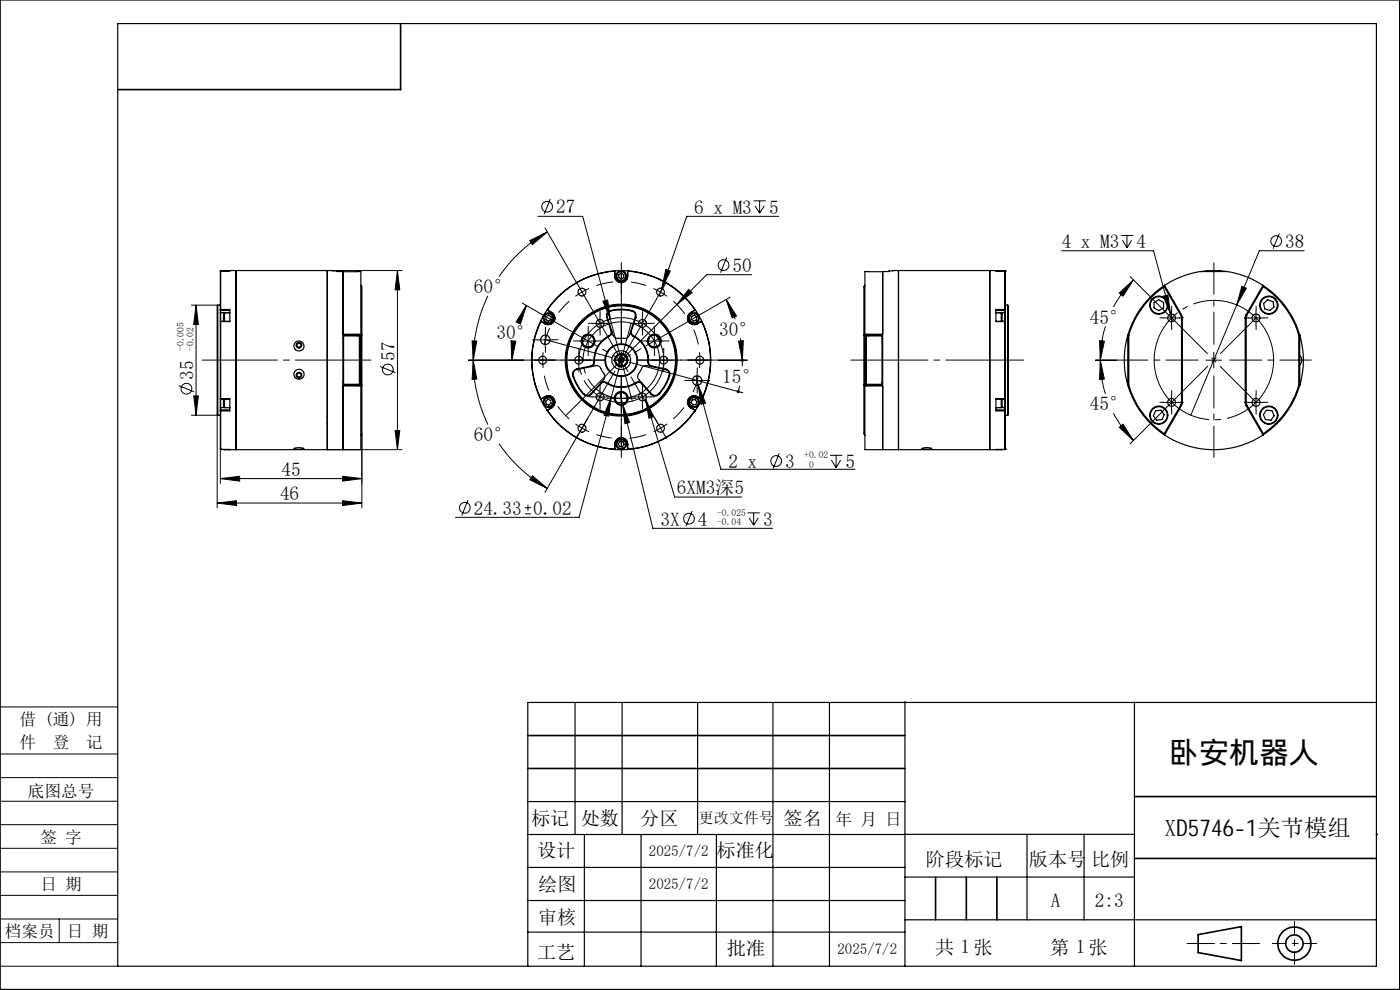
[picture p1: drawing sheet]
<svg xmlns="http://www.w3.org/2000/svg" width="297mm" height="210mm" viewBox="0 0 297 210" stroke-linecap="round" stroke-linejoin="round" font-family="sans-serif">
<g fill="none" stroke="#000" stroke-width=".21">
<path d="M69.4 57.4h15.9M84.3 57.4l.5 4.1h-1zM84.3 57.4v38M112.4 51l3.7-1.8-3.1 2.7zM114.1 45.9h9.5l10.5 39.2M115.6 48.3l6.6 11.5M116.1 49.2a32 32 0 0 0-10.2 9.5M116.7 42.2l-1.3 3.3M141.3 57.1l.9 .4-1.8 3.7zM154.2 54.6l-1.3 3.2M159.5 58.3h-9.6l-29.9 29.9M159.8 42.6h2.7"/>
<path d="M160.2 43.7l.9 1.5M161.1 42.6v2.6M162.1 43.7l-1 1.5M165.2 45.9h-19.5l-5.3 15.3M225.2 53.2h19.5l3.6 13.4M237.8 49.9h2.6M238.1 51l1 1.6M239.1 49.9v2.7M239.7 58.7l8.8 8.7M240.1 51l-1 1.6M240.5 59.4a25.4 25.4 0 0 0-4.3 5.7M271.4 49.5l-1.3 3.3"/>
<path d="M276.7 53.2h-9.5l-4.8 11.5M40.6 64.7h5.6M41.6 64.7v23.4M41.6 64.7l.5 4.1h-1zM80.6 77.7l3.3 1.3M99.4 76.4h11.7M100.2 72.3h.9l-.7 4.1zM100.4 76.4l.7 4-.9 .1zM100.4 76.4a31.9 31.9 0 0 0 3.1 13.7M103.5 62.8a31.6 31.6 0 0 0-3.1 13.6M108.4 72.3l1 .1-.8 4zM108.9 72.4l-.3 4"/>
<path d="M110.8 64.3l14 8M111.7 64.8l-1.3 3.9-.9-.4zM111.7 64.8l-1.7 3.6M114 72.1h3.4M115.7 70.4v3.4M121.1 76.4h3.4M122.8 74.7v3.4M123.1 72.3h3.3M124.8 70.7v3.3M125.6 68.6h3.3M127.3 66.9v3.4M127.9 63.9l1-.3 .6 4.1z"/>
<path d="M130.1 76.4h3.4M131.8 74.7v3.4M133.9 68.6l-11.1 41.1h-26.2M134.6 68.6h3.4M136.3 66.9v3.4M137.2 72.3h3.3M138.6 61.2l2.9 1.7M138.8 70.7v3.3M139.1 76.4h3.4M140.4 61.2l-.6 1.6M140.8 74.7v3.4M141 60.5l-1.7 2.9"/>
<path d="M146.1 61.4l.7 .7-3.2 2.5zM147.6 79.8l.5 1.9M147.9 79v3.4M152.5 76.4h6M154.1 63.6l2.1 3.4-.9 .4zM154.1 63.6l1 2 .9 2.1M154.9 63l-16.1 9.3M156.7 72.4l1-.1-.2 4.1zM157.1 71.8l.2 1.7 .2 2.9M157.5 76.4l-.1 1.3M232.4 76.4h4.4M233.3 72.3l1 .1-.9 4z"/>
<path d="M233.4 76.4l.9 4-1 .1zM233.4 76.4v.7a21.7 21.7 0 0 0 1.1 6.5M234.5 69.2a22.1 22.1 0 0 0-1.1 7.2M237.5 62.2l3-2.8-2.3 3.4zM246.8 62.8l1-.2 .5 4zM246.9 67.4h3.3M248.3 66.6l.4 1.7M248.5 65.8v3.3M255.8 76.4h3.4M257.5 74.7v3.4M262.4 64.7l-9.8 23.4M263.5 60.7l.9 .4-2 3.6z"/>
<path d="M264.8 67.4h3.3M266.5 65.8v3.3M37.9 81.8l3.3 1.3M40.6 88.1h5.6M41.1 84h1l-.5 4.1zM46.1 87.9v19.8M46.7 95.3v7.2M69.4 95.4h15.9M76.8 92v15.7M83.8 91.3h1l-.5 4.1zM105.9 94.1a31.3 31.3 0 0 0 10.2 9.5M123.4 91l-7.8 13.4"/>
<path d="M125.6 84.2h3.3M127.3 82.5v3.4M129.7 84.2l-.6 4.1-1-.3zM130.1 84.5h3.4M131.5 83.2l7 28.9h25.4M131.8 82.9v3.3M132.1 85.8l1.5 3.8-1 .3zM134.6 84.2h3.4M136.3 82.5v3.4M137 84.7l1.6 3.7-.9 .3zM137 84.7l6.1 20.7h14.2M146.2 80.7h3.3"/>
<path d="M147.9 80.7l9.7 2.6M148.1 81.7l1.6 3.8-1 .3zM148.1 81.7l4.8 17.8h28.5M156.9 81.8l-.3 1.2M165.3 96.2l-1.3 3.2M176.1 96.6h2.6M176.4 97.6l1 1.6M177.4 96.6v2.6M178.3 97.6l-.9 1.6M236.2 87.7a25.4 25.4 0 0 0 4.3 5.7M237.5 90.7l.7-.7 2.3 3.4zM246.9 85.4h3.3"/>
<path d="M248.5 83.7v3.3M248.5 85.4l-8.8 8.7M264.8 85.4h3.3M266.5 83.7v3.3M46.1 106.7l4.1-.5v1zM46.1 106.7h30.7M46.7 101.5l4.1-.5v1.1zM46.7 101.5h30.1M72.7 106.2l4.1 .5-4.1 .5zM72.7 101l4.1 .5-4.1 .6zM99.3 106.1l-1.3 3.3M111.4 109h1.3"/>
<path d="M111.4 107.7h1.3M112 107.1v1.3M113 100.9l3.1 2.7-3.7-1.8zM146.8 108.4l-1.3 3.2M158.6 108.8h2.6M158.9 109.8l1 1.6M159.9 108.8v2.6M160.9 109.8l-1 1.6M.1 159.9h24.9M.1 150h24.9M.1 179.9h24.9M.1 174.9h24.9"/>
<path d="M.1 170h24.9M.1 165h24.9M.1 189.9h24.9M.1 185h24.9M.1 199.9h24.9M.1 194.9h24.9M12.6 194.9v5M.1 205h25"/>
<circle cx="116.1" cy="43.8" r="1.13"/>
<circle cx="153.5" cy="56.2" r="1.13"/>
<circle cx="270.7" cy="51.1" r="1.14"/>
<circle cx="82.3" cy="78.4" r="1.14"/>
<circle cx="39.6" cy="82.4" r="1.14"/>
<circle cx="164.7" cy="97.8" r="1.15"/>
<circle cx="98.6" cy="107.7" r="1.15"/>
<circle cx="146.2" cy="110" r="1.14"/>
</g>
<path d="M115.1 76.4l.1 1.6M115.1 76.4l.1-1.7M123.5 61.9l-1.4 1M123.5 61.9l1.5-.7M148.5 76.4l-.1-1.7M148.5 76.4l-.1 1.6M123.5 90.8l1.5 .8M123.5 90.8l-1.4-.9M140.1 90.8l1.4-.9M140.1 90.8l-1.4 .8" fill="none" stroke="#000" stroke-width=".21" stroke-dasharray="30.5 1.3 1.3 1.3" stroke-linecap="butt"/>
<path d="M115.5 79.7a16.7 16.7 0 0 0 5.3 9.2M120.8 63.9a16.7 16.7 0 0 0-5.3 9.2M137.1 60.6a16.7 16.7 0 0 0-10.6 0M148.1 73.1a16.7 16.7 0 0 0-5.3-9.2M126.5 92.2a16.7 16.7 0 0 0 10.6 0M142.8 88.9a16.7 16.7 0 0 0 5.3-9.2" fill="none" stroke="#000" stroke-width=".21" stroke-dasharray="30.5 1.3 1.3 1.3" stroke-dashoffset="27.2" stroke-linecap="butt"/>
<path d="M140.4 73.8a9 9 0 0 0-15-3.8 9 9 0 0 0 3.8 15 9 9 0 0 0 11.4-10.4l-.2-.8" fill="none" stroke="#000" stroke-width=".21" stroke-dasharray="30.5 1.3 1.3 1.3" stroke-dashoffset="4.2" stroke-linecap="butt"/>
<path d="M139.6 74a8.1 8.1 0 0 0-13.5-3.3 8.1 8.1 0 0 0 3.4 13.4 8.1 8.1 0 0 0 10.3-9.3l-.2-.8" fill="none" stroke="#000" stroke-width=".21" stroke-dasharray="30.5 1.3 1.3 1.3" stroke-dashoffset="7.1" stroke-linecap="butt"/>
<path d="M269.6 72.7a12.7 12.7 0 0 0-21.1-5.2 12.7 12.7 0 0 0 5.5 21.1 12.7 12.7 0 0 0 15.9-14.9l-.3-1" fill="none" stroke="#000" stroke-width=".21" stroke-dasharray="30.5 1.3 1.3 1.3" stroke-dashoffset="9.9" stroke-linecap="butt"/>
<g fill="none" stroke="#000" stroke-width=".35">
<path d="M0 0h297v209.9h-297zM85 5v14h-60M112 156h80M112 163h80M240.7 169h51.3M292 177h.1M198.5 186v9.1M205 186v9.1M211.5 186v9.1M240.7 182.1h51.3M254.2 198.3l9.1-1.7v7.2l-9.1-1.7z"/>
<circle cx="274.6" cy="200.2" r="3.5"/>
<circle cx="274.6" cy="200.2" r="1.85"/>
</g>
<path d="M128.5 76.4h-17.4M131.8 73v-17.3M131.8 79.7v17.3M135.1 76.4h17.4M254.2 76.4h-17.3M257.5 73v-17.3M257.5 79.7v17.3M260.9 76.4h17.3" fill="none" stroke="#000" stroke-width=".21" stroke-dasharray="30.5 1.3 1.3 1.3" stroke-dashoffset="23.6"/>
<g fill="none" stroke="#000" stroke-width=".21" stroke-dasharray="30.5 1.3 1.3 1.3">
<path d="M113.5 76.4h-.9M114 72.1h-1M115.1 76.4h-1.6M115.1 76.4h1.7M115.7 70.4v-1M115.7 73.7v1M116.8 76.4h.8M117.4 72.1h1M121.1 76.4h-.8M122.6 60.5l-.4-.7M122.8 74.7v-.8M122.8 78v.9"/>
<path d="M123.1 72.3h-1.4M123.5 61.9l-.9-1.4M123.5 61.9l.8 1.5M124.5 76.4h.8M124.8 70.7v-1.5M124.8 74v1.5M125.6 68.6h-.8M126.5 72.3h1.4M127.3 66.9v-.8M127.3 70.3v.8M129 68.6h.8M131.8 76.4v-1.7"/>
<path d="M131.8 76.4h-1.7M131.8 76.4v1.6M131.8 76.4h1.7M134.6 68.6h-.8M136.3 66.9v-.8M136.3 70.3v.8M137.2 72.3h-1.5M138 68.6h.8M138.8 70.7v-1.5M138.8 74v1.5M139.1 76.4h-.8M140.5 72.3h1.5"/>
<path d="M140.8 74.7v-.8M140.8 78v.9M141 60.5l.4-.7M142.5 76.4h.8M146.8 76.4h-.8M147.9 79v-1M148.5 76.4h1.6M148.5 76.4h-1.7M150.1 76.4h.9M246.9 67.4h-.8M248.6 65.8v-.9M248.6 69.1v.8"/>
<path d="M250.2 67.4h.9M264.8 67.4h-.8M266.5 65.8v-.9M266.5 69.1v.8M268.1 67.4h.9M122.6 92.3l-.4 .7M123.5 90.8l-.9 1.5M123.5 90.8l.8-1.4M124.3 89.4l.4-.7M125.6 84.2h-.8M127.3 82.5v-.8M127.3 85.8v.9"/>
<path d="M129 84.2h.8M130.1 84.5h-1.4M131.8 82.8v-1.4M131.8 86.2v1.4M133.5 84.5h1.4M134.6 84.2h-.8M136.3 82.5v-.8M136.3 85.8v.9M138 84.2h.8M139.3 89.4l-.4-.7M140.1 90.8l.9 1.5M140.1 90.8l-.8-1.4"/>
<path d="M141 92.3l.4 .7M146.2 80.7h-1M147.9 82.4v1M149.6 80.7h1M246.9 85.3h-.8M248.6 83.7v-.9M248.6 87v.8M250.2 85.3h.9M264.8 85.3h-.8M266.5 83.7v-.9M266.5 87v.8M268.1 85.3h.9"/>
</g>
<path d="M139.3 63.4l-15.9 27.6" fill="none" stroke="#000" stroke-width=".21" stroke-dasharray="30.5 1.3 1.3 1.3" stroke-dashoffset="16.6"/>
<path d="M128.5 76.4h-15M131.8 73v-15M131.8 79.7v15M135.1 76.4h15" fill="none" stroke="#000" stroke-width=".21" stroke-dasharray="30.5 1.3 1.3 1.3" stroke-dashoffset="25"/>
<path d="M124.3 63.4l15.3 26.4" fill="none" stroke="#000" stroke-width=".21" stroke-dasharray="30.5 1.3 1.3 1.3" stroke-dashoffset="15.2"/>
<path d="M180.5 76.4h36.6" fill="none" stroke="#000" stroke-width=".21" stroke-dasharray="30.5 1.3 1.3 1.3" stroke-dashoffset="14.1"/>
<path d="M78.7 76.4h-35.8" fill="none" stroke="#000" stroke-width=".21" stroke-dasharray="30.5 1.3 1.3 1.3" stroke-dashoffset="14.5"/>
<path d="M124.8 72.3l7 4.1M131.8 76.4l7-4.1" fill="none" stroke="#000" stroke-width=".21" stroke-dasharray="30.5 1.3 1.3 1.3" stroke-dashoffset="28.2"/>
<path d="M115.7 72.1l32.2 8.6" fill="none" stroke="#000" stroke-width=".21" stroke-dasharray="30.5 1.3 1.3 1.3" stroke-dashoffset="15.9"/>
<path d="M248.6 67.4l17.9 17.9M266.5 67.4l-17.9 17.9" fill="none" stroke="#000" stroke-width=".21" stroke-dasharray="30.5 1.3 1.3 1.3" stroke-dashoffset="19.8"/>
<path d="M251.8 200.1h15.4" fill="none" stroke="#000" stroke-width=".21" stroke-dasharray="30.5 1.3 1.3 1.3" stroke-dashoffset="24.7"/>
<path d="M269.9 200.1h9.4" fill="none" stroke="#000" stroke-width=".21" stroke-dasharray="30.5 1.3 1.3 1.3" stroke-dashoffset="27.5"/>
<path d="M274.6 195.4v9.2" fill="none" stroke="#000" stroke-width=".21" stroke-dasharray="30.5 1.3 1.3 1.3" stroke-dashoffset="27.9"/>
<g fill="none" stroke="#000" stroke-width=".25">
<path d="M46.7 57.5v8.2M46.7 57.5h.1M46.8 57.5v8.1M46.8 57.5h.1M46.8 57.5h-.1M47.6 57.4l-.1 .1M47.6 57.4v.1M50 57.4l-3.2 .1M50 57.4v38M50 57.4l.1 .1M69.4 57.4v38zM130.3 57.5a18.8 18.8 0 0 0-14.1 8.2"/>
<path d="M130.3 57.5l.1 .1M130.3 57.5l.2 .1M130.3 57.5a19 19 0 0 0-14.2 8.1M130.3 57.5h3M130.3 57.5h.1M130.4 58.6a1.39 1.39 0 0 0 1.4 1.4 1.39 1.39 0 0 0 1.4-1.4M130.4 57.6v1M130.4 58.6h.1M130.4 57.6h.1M130.5 58.6a1.34 1.34 0 0 0 1.3 1.3 1.34 1.34 0 0 0 1.3-1.3M130.5 57.6v1M131.3 58.3l.5-.3 .5 .3v.6l-.5 .3-.5-.3z"/>
<path d="M133.1 58.6h.1M133.1 57.6h.1M133.1 57.6v1M133.2 57.6v1M133.2 57.5v.1M133.2 57.5a18.8 18.8 0 0 1 14.2 8.2M133.3 57.5a19.1 19.1 0 0 1 14.2 8.1M133.3 57.5l-.2 .1M133.3 57.5h-.1M190.6 57.4v38zM210 57.4v38M210 57.4l3.2 .1"/>
<path d="M210 57.4l-.1 .1M212.4 57.4l.1 .1M212.4 57.4v.1M213.2 57.5v8.1M213.2 57.5h.1M213.3 57.5v8.2M213.3 57.5h.1M254.7 57.6a19.6 19.6 0 0 0-7.6 2.9M254.7 57.6h5.6M256.2 57.5l-1.5 .1M256.2 57.5h2.6M256.2 57.5v.1"/>
<path d="M258.8 57.5l1.5 .1M258.8 57.5v.1M260.3 57.6a19.2 19.2 0 0 1 7.6 2.9M46.2 64.7v23.4M46.2 64.7l-.1 .2v23l.1 .2M46.2 64.7h.5M46.7 68.2v16.4M46.7 68.2h.1M46.7 66.3v1.9M46.7 65.7v.1M46.7 66.3h.1M46.7 65.8l.1 .1"/>
<path d="M46.7 65.8v.5M46.8 68.1v16.5M46.8 65.6h2v2.6h-2.1M46.8 66.3v1.8M46.8 65.6v.3M46.8 68.1h2M46.8 66.3h2M46.8 65.9h2M46.8 68.1l-.1 .1M46.8 65.6l-.1 .1M46.8 65.9v.4M47.4 66.6h.1"/>
<path d="M47.4 66.6v1.5M47.6 66.3l-.2 .3M47.6 66.3v1.8M47.6 66.3h1.2M72.7 71.7h.2M72.8 70.9h3.5v11h-3.5M72.8 70.9l.2 .2h3.6M72.9 71v.3M72.9 71.3h3.3v10.2h-3.3M72.9 71.3v10.2M75.7 71.1v.2M76.2 72.4h.1"/>
<path d="M76.6 60.5v-2.9l-3.9 .1 .1 13.2M76.6 60.5v10.6M76.6 60.5l.2 .3v10.3M76.6 71.1v10.6M76.6 71.1h.2M76.8 71.1v10.6M114.7 68.2a18.8 18.8 0 0 0 0 16.4M114.7 68.2h.1M114.7 68.2a18.7 18.7 0 0 0 0 16.4M114.8 68.2l.8 .5M114.8 68.1l-.1 .1M114.8 68.1v.1"/>
<path d="M114.8 68.1l.9 .5M115.7 68.6l-.1 .1M115.8 67.1l.6-.2 .5 .3v.6l-.6 .3-.5-.3zM116.1 65.6l.1 .3M116.1 65.6l-1.4 2.6M116.1 65.6l.1 .1M116.2 65.7v.1M116.2 65.9l.8 .4M116.2 65.8l.9 .5M116.2 65.8v.1M117 66.3a1.34 1.34 0 0 1 .5 1.8 1.34 1.34 0 0 1-1.8 .5M117.1 66.3a1.41 1.41 0 0 1 .4 1.9 1.41 1.41 0 0 1-1.9 .5"/>
<path d="M117.1 66.3h-.1M121.5 79.7a11.1 11.1 0 0 0 2.3 3.9M121.6 79.7a10.8 10.8 0 0 0 2.3 3.8M121.6 79.7h-.1M122.3 78.3a1.08 1.08 0 0 0-.8 1.4M122.3 78.3l.1 .1M122.4 78.4a1.01 1.01 0 0 0-.8 1.3M122.4 78.4l3.9-.8a1.27 1.27 0 0 1 1.4 1.1l.2 .3a1.07 1.07 0 0 1 .2 1.5l-.7 .8M125.3 77.6l-3 .7M126 76.8a.85 .85 0 0 1-.7 .8M126.1 76.7a.97 .97 0 0 1-.8 1.1v-.2M126.1 76.7l-.1 .1"/>
<path d="M128.7 67.3l.9 2.9M128.8 67.3l1.3 3.8a1.41 1.41 0 0 0 1.7 .6h.3a1.14 1.14 0 0 0 1.4-.6l1.3-3.8M128.8 67.3h-.1M129.2 71.2a5.7 5.7 0 0 0-3.2 5.6M129.2 71.2l.1 .1M129.3 71.3a5.8 5.8 0 0 0-3.2 5.4M129.5 65.9a1.13 1.13 0 0 0-.8 1.4M129.5 65.9a10.4 10.4 0 0 1 4.6 0M129.5 65.9l.1 .1M129.6 66a1 1 0 0 0-.8 1.3M129.6 66a11.8 11.8 0 0 1 4.4 0M129.6 70.2a.84 .84 0 0 1-.4 1"/>
<path d="M129.6 70.2l.2-.1a1.01 1.01 0 0 1-.5 1.2M133.9 70.2a.95 .95 0 0 0 .5 1M133.9 70.2l-.1-.1a.92 .92 0 0 0 .5 1.2M134 66a1 1 0 0 1 .8 1.3M134.1 65.9a1.13 1.13 0 0 1 .8 1.4M134.1 65.9l-.1 .1M134.3 71.3a5.7 5.7 0 0 1 3.1 5.4M134.4 71.2a5.8 5.8 0 0 1 3.2 5.6M134.4 71.2l-.1 .1M134.8 67.3h.1M134.9 67.3l-1 2.9M137.4 76.7a1.05 1.05 0 0 0 .9 1.1"/>
<path d="M137.4 76.7l.2 .1M137.6 76.8a.86 .86 0 0 0 .7 .8M138.3 77.8l-1.1-.2a1.13 1.13 0 0 0-1.3 1l-.2 .4a1.07 1.07 0 0 0-.2 1.5l.7 .8M138.3 77.6v.2M138.3 77.6l2.9 .7M138.3 77.8l2.9 .6M141.2 78.4a.95 .95 0 0 1 .7 1.3M141.2 78.3a1.13 1.13 0 0 1 .9 1.4M141.2 78.3v.1M141.9 79.7a9.6 9.6 0 0 1-2.2 3.8M141.9 79.7h.2M142.1 79.7a10.5 10.5 0 0 1-2.3 3.9"/>
<path d="M146.5 66.3a1.4 1.4 0 0 0-.5 1.9 1.4 1.4 0 0 0 1.9 .5M146.5 66.3h.1M146.6 66.3a1.33 1.33 0 0 0-.5 1.8 1.33 1.33 0 0 0 1.8 .5M146.8 67.1l.6-.2 .4 .4-.1 .6-.6 .2-.5-.4zM147.4 65.7v.1M147.4 65.8l-.9 .5M147.4 65.8v.1M147.4 65.9l-.8 .4M147.5 65.6l-.1 .3M147.5 65.6l1.4 2.6M147.5 65.6l-.1 .1M147.9 68.6v.1"/>
<path d="M148.7 68.1l.2 .1M148.7 68.1l-.8 .5M148.7 68.1l.1 .1M148.8 68.2h.1M148.8 68.2l-.9 .5M148.9 68.2a19 19 0 0 1 0 16.4M148.9 68.2h.1M148.9 68.2a19.1 19.1 0 0 1 0 16.4M183.3 71.1v10.6M183.5 60.5v-2.9h3.8l-.1 13.3M183.5 60.5v10.6M183.5 60.5l-.2 .3v10.3"/>
<path d="M183.5 71.1h-.2M183.5 71.1v10.6M183.7 72.4h.1M184.3 71.1v.2M187.1 71v.3M187.1 71.7h.2M187.1 71.3h-3.3v10.2h3.3M187.1 71.3v10.2M187.2 70.9h-3.5v11h3.5M187.2 70.9l-.2 .2h-3.5M211.3 66.3h1.1M211.3 68.1h1.9"/>
<path d="M211.3 66.3h1.9M211.3 65.9h1.9M212.4 66.3l.2 .2v1.6M212.4 66.3v1.8M213.2 65.6h-1.9v2.6h2M213.2 68.1v16.5M213.2 66.3v1.8M213.2 65.6v.3M213.2 68.1l.1 .1M213.2 65.6l.1 .1M213.2 65.9v.4M213.3 68.2v16.4"/>
<path d="M213.3 68.2h.1M213.3 66.3v1.9M213.3 65.7v.1M213.3 64.7h.5M213.3 65.8v.5M213.3 66.3h-.1M213.3 65.8l-.1 .1M213.8 64.7v23.4M213.8 64.7l.1 .2v23l-.1 .2M239.3 71.1a19.5 19.5 0 0 0 0 10.6M239.3 71.1h.2M239.3 71.1v10.6"/>
<path d="M239.5 71.1v10.6M244.8 64.2l1-.6 1 .6v1.1l-1 .6-1-.6zM247 60.8a18.8 18.8 0 0 0-7.5 10.3M247 60.8l3.5 6M247.1 60.5a19.2 19.2 0 0 0-7.8 10.6M247.1 60.5l-.1 .3M247.1 60.5l3.5 6.3M250.5 66.8l.1 .6M250.6 66.8l.2 .6M250.6 67.4v18M250.6 66.8h-.1M250.6 67.4h.2"/>
<path d="M250.8 67.4v18M264.2 67.4h.2M264.2 67.4v18M264.3 66.8l-.1 .6M264.3 66.8h.2M264.4 67.4v18M264.5 66.8l-.1 .6M267.9 60.5a18.8 18.8 0 0 1 7.8 10.6M267.9 60.5l-3.6 6.3M267.9 60.5l.1 .3M268 60.8a18.8 18.8 0 0 1 7.5 10.3M268 60.8l-3.5 6"/>
<path d="M268.1 64.3l.9-.7 1.1 .4 .2 1.1-.9 .8-1.1-.4zM275.5 71.1v10.6M275.7 75.4l.5 .8-.1 .7-.4 .5M275.7 71.1a18.7 18.7 0 0 1 0 10.6M275.7 71.1h-.2M275.7 71.1v10.6M46.2 88.1h.5M46.7 84.6h.1M46.7 84.6v1.9M46.7 87v.1M46.7 87.1v8.2M46.7 95.3h.1"/>
<path d="M46.7 84.6l.1 .1M46.7 87.1l.1 .1M46.7 86.5v.5M46.8 84.6h2v2.6h-2M46.8 87.2v8.1M46.8 84.6v.1M46.8 84.7v1.8M46.8 87v.2M46.8 95.3h.1M46.8 86.5h2M46.8 95.3l3.2 .1M46.8 84.7h2"/>
<path d="M46.8 87h2M46.8 86.5h-.1M46.8 87h-.1M46.8 86.5v.5M47.4 84.7v1.6l.2 .2v-1.8M47.5 95.3l.1 .1M47.6 95.3v.1M48.8 95.3v.1M50.1 95.3l-.1 .1M62.3 95.2a2.59 2.59 0 0 1 2.2 0l-1.5 .1zM72.7 81.1h.2M72.8 81.9l-.1 13.5v-37.8h-1.3v-.1l-.8-.1h-20.5v38"/>
<path d="M72.9 81.5v.3M75.7 81.5v.2M76.2 80.4h.1M76.6 81.7v10.6M76.6 92.3v3.1h-26.5M76.6 81.7h-3.6l-.2 .2M76.8 81.7v10.3l-.2 .3M76.8 81.7h-.2M114.7 84.6l.1 .1M114.7 84.6l1.4 2.6M114.7 84.6h.1M114.8 84.6v.1"/>
<path d="M115.6 84.1a1.41 1.41 0 0 1 1.9 .5 1.41 1.41 0 0 1-.4 1.9M115.6 84.1l-.8 .5M115.6 84.1l.1 .1M115.7 84.2a1.33 1.33 0 0 1 1.8 .4 1.33 1.33 0 0 1-.5 1.9M115.7 84.2l-.9 .5M115.8 85.1l.4-.4 .6 .2 .1 .6-.4 .4-.6-.2zM116.1 87.2a19.1 19.1 0 0 0 14.2 8.1M116.2 87.1a18.9 18.9 0 0 0 14.1 8.2M116.2 87l-.1 .2M116.2 87h.1M116.2 87.1l-.1 .1M116.2 87v.1"/>
<path d="M117 86.5h.1M117 86.5l-.8 .5M117.1 86.5l-.9 .5M123.8 83.6a1.12 1.12 0 0 0 1.6 0M123.9 83.5a.95 .95 0 0 0 1.4 0M123.9 83.5l-.1 .1M125.3 83.5l.1 .1M127.4 81.3l.1 .1M127.4 81.3l-2.1 2.2M127.5 81.4l-2.1 2.2M128.6 81.2a5.8 5.8 0 0 0 6.4 0M128.6 81.2a.82 .82 0 0 0-1.1 .2"/>
<path d="M128.7 81.1a5.6 5.6 0 0 0 6.2 0M128.7 81.1a1 1 0 0 0-1.3 .2M128.7 81.1l-.1 .1M130.3 95.3h3M130.3 95.3h.1M130.4 94.2a1.39 1.39 0 0 1 1.4-1.4 1.39 1.39 0 0 1 1.4 1.4M130.4 95.2l-.1 .1M130.4 94.2v1M130.4 94.2h.1M130.4 95.2h.1M130.5 94.2a1.34 1.34 0 0 1 1.3-1.3 1.34 1.34 0 0 1 1.3 1.3M130.5 95.2l-.2 .1"/>
<path d="M130.5 94.2v1M131.6 93.7h.6l.2 .6-.4 .5-.6-.1-.2-.6zM133.1 95.2l.2 .1M133.1 94.2h.1M133.1 95.2h.1M133.1 94.2v1M133.2 95.2v.1M133.2 94.2v1M133.2 95.3h.1M134.9 81.1a1.06 1.06 0 0 1 1.3 .2M134.9 81.1l.1 .1M135 81.2a.86 .86 0 0 1 1.1 .2"/>
<path d="M136.1 81.4l2 2.2M136.2 81.3l2 2.2M136.2 81.3l-.1 .1M138.1 83.6a1.12 1.12 0 0 0 1.7 0M138.2 83.5a.95 .95 0 0 0 1.5 0M138.2 83.5l-.1 .1M139.7 83.5l.1 .1M146.5 86.5l.9 .5M146.6 86.5l.8 .5M146.6 86.5h-.1M146.9 84.8h.6l.3 .5-.2 .5-.6 .1-.4-.5zM147.4 87v.1"/>
<path d="M147.4 87.1a18.8 18.8 0 0 1-14.2 8.2M147.4 87.1l.1 .1M147.4 87l.1 .2M147.4 87h.1M147.5 87.2a19.1 19.1 0 0 1-14.2 8.1M147.9 84.2a1.32 1.32 0 0 0-1.8 .5 1.32 1.32 0 0 0 .5 1.8M147.9 84.2l.8 .5M147.9 84.1a1.4 1.4 0 0 0-1.9 .5 1.4 1.4 0 0 0 .5 1.9M147.9 84.1l.9 .5M147.9 84.1v.1M148.8 84.6l-.1 .1M148.9 84.6h-.1"/>
<path d="M148.9 84.6h.1M148.9 84.6l-.2 .1M148.9 84.6l-1.4 2.6M183.3 81.7v10.3l.2 .3M183.3 81.7h.2M183.5 92.3v3.1h26.4M183.5 81.7v10.6M183.5 81.7h3.5l.2 .2M183.7 80.4h.1M184.3 81.5v.2M187.1 81.5v.3M187.1 81.1h.2"/>
<path d="M187.2 81.9l.1 13.5v-37.8h1.3v-.1l.8-.1h20.5v38M195.5 95.2a2.84 2.84 0 0 1 2.2 0l-.8 .1zM209.9 95.3l.1 .1M211.3 86.5h1.9M211.3 84.7h1.9M211.3 95.3v.1M211.3 87h1.9M212.4 84.7v1.8l.2-.2v-1.6M212.4 95.3v.1M212.5 95.3l-.1 .1M213.2 84.6h-1.9v2.6h1.9M213.2 87.2v8.1"/>
<path d="M213.2 84.6v.1M213.2 84.7v1.8M213.2 87v.2M213.2 95.3h.1M213.2 95.3l-3.2 .1M213.2 86.5h.1M213.2 87h.1M213.2 86.5v.5M213.3 84.6v1.9M213.3 87v.1M213.3 87.1v8.2M213.3 95.3h.1"/>
<path d="M213.3 88.1h.5M213.3 84.6l-.1 .1M213.3 95.3h-.1M213.3 84.6h-.1M213.3 84.6h.1M213.3 86.5v.5M213.3 87.1l-.1 .1M239.3 81.7a19.1 19.1 0 0 0 7.8 10.6M239.5 81.7a19.1 19.1 0 0 0 7.5 10.3M239.5 81.7h-.2M245.1 87.1l1.2-.1 .7 .9-.5 1.1-1.1 .1-.7-.9zM247 92l.1 .3"/>
<path d="M247.1 92.3a19.1 19.1 0 0 0 20.8 0M250.5 85.9l-3.5 6.1M250.5 85.9l.1 .1M250.6 85.4l-.1 .5M250.6 86l-3.5 6.3M250.6 85.4h.2M250.8 85.4l-.2 .6M264.2 85.4l.1 .6M264.2 85.4h.2M264.3 86l3.6 6.3M264.4 85.4l.1 .5M264.5 85.9l-.2 .1"/>
<path d="M264.5 85.9l3.5 6.1M268 92l-.1 .3M268.7 87l1.1 .1 .5 1.1-.7 .9-1.1-.1-.5-1.1zM275.5 81.7a18.6 18.6 0 0 1-7.5 10.3M275.5 81.7h.2M275.7 81.7a19.1 19.1 0 0 1-7.8 10.6M122 149v28M132 149v28M148 149v28M164 149v56M176 149v56M192 148.8v56.2"/>
<path d="M240.7 148.9v56.1M292 149h-180v56M112 170h80M112 177h80M124 177v28M136 177v28M152 177v28M192 177h48.7M217.9 177v18.1M230 177v18.1M112 184h80M112 191h80"/>
<path d="M112 197.7h80M192 186h48.7M192 195.1h100M25 205h267v-200h-267v200"/>
<circle cx="131.8" cy="58.6" r="1.14"/>
<circle cx="131.8" cy="58.6" r=".93"/>
<circle cx="63.4" cy="79.5" r=".42"/>
<circle cx="63.4" cy="73.2" r=".42"/>
<circle cx="63.4" cy="73.2" r=".6"/>
<circle cx="63.4" cy="79.6" r=".61"/>
<circle cx="63.4" cy="79.4" r="1.08"/>
<circle cx="63.4" cy="73.4" r="1.08"/>
<circle cx="115.1" cy="76.4" r=".85"/>
<circle cx="115.7" cy="72.1" r="1"/>
<circle cx="116.4" cy="67.5" r="1.13"/>
<circle cx="116.4" cy="67.5" r=".93"/>
<circle cx="122.8" cy="76.4" r=".83"/>
<circle cx="123.5" cy="62" r=".83"/>
<circle cx="124.8" cy="72.3" r="1.32"/>
<circle cx="124.8" cy="72.3" r="1.47"/>
<circle cx="124.8" cy="72.3" r="1.27"/>
<circle cx="127.3" cy="68.6" r=".83"/>
<circle cx="131.8" cy="76.4" r="11.7"/>
<circle cx="131.8" cy="76.4" r="11.9"/>
<circle cx="131.8" cy="76.4" r="1.34"/>
<circle cx="131.8" cy="76.4" r="1.41"/>
<circle cx="131.8" cy="76.4" r=".57"/>
<circle cx="131.8" cy="76.4" r="1.21"/>
<circle cx="131.8" cy="76.4" r="1.99"/>
<circle cx="131.8" cy="76.4" r="3.5"/>
<circle cx="131.8" cy="76.4" r="3.3"/>
<circle cx="131.8" cy="76.4" r=".5"/>
<circle cx="131.8" cy="76.4" r="11.5"/>
<circle cx="136.3" cy="68.6" r=".83"/>
<circle cx="138.8" cy="72.4" r="1.48"/>
<circle cx="138.8" cy="72.3" r="1.27"/>
<circle cx="138.8" cy="72.3" r="1.33"/>
<circle cx="140.1" cy="62" r=".83"/>
<circle cx="140.8" cy="76.4" r=".82"/>
<circle cx="147.2" cy="67.5" r=".94"/>
<circle cx="147.2" cy="67.5" r="1.14"/>
<circle cx="148.5" cy="76.4" r=".85"/>
<circle cx="245.8" cy="64.7" r="1.93"/>
<circle cx="245.8" cy="64.7" r="1.81"/>
<circle cx="248.6" cy="67.5" r=".83"/>
<circle cx="266.5" cy="67.4" r=".83"/>
<circle cx="269.2" cy="64.7" r="1.8"/>
<circle cx="269.2" cy="64.7" r="1.93"/>
<circle cx="116.3" cy="85.3" r=".93"/>
<circle cx="116.3" cy="85.3" r="1.15"/>
<circle cx="123.5" cy="90.8" r=".83"/>
<circle cx="127.3" cy="84.2" r=".83"/>
<circle cx="131.8" cy="84.5" r="1.34"/>
<circle cx="131.8" cy="94.2" r="1.13"/>
<circle cx="131.8" cy="84.5" r="1.27"/>
<circle cx="131.8" cy="84.5" r="1.47"/>
<circle cx="131.8" cy="94.2" r=".94"/>
<circle cx="136.3" cy="84.2" r=".83"/>
<circle cx="140.1" cy="90.8" r=".83"/>
<circle cx="147.2" cy="85.3" r=".93"/>
<circle cx="147.2" cy="85.3" r="1.13"/>
<circle cx="147.9" cy="80.7" r="1"/>
<circle cx="245.8" cy="88.1" r="1.8"/>
<circle cx="245.8" cy="88.1" r="1.93"/>
<circle cx="248.5" cy="85.4" r=".84"/>
<circle cx="266.5" cy="85.3" r=".84"/>
<circle cx="269.2" cy="88.1" r="1.8"/>
<circle cx="269.2" cy="88.1" r="1.93"/>
</g>
<g fill="#000">
<path d="M137 84.7l1.6 3.7-.9 .3z"/>
<path d="M84.3 57.4l.5 4.1h-1zM83.8 91.3h1l-.5 4.1z"/>
<path d="M127.9 63.9l1.6 3.8-.6-4.1zM129.7 84.2l-1.6 3.8 1 .3zM111.7 64.8l-1.3 3.9-.9-.4zM108.4 72.3l1 .1-.8 4zM156.7 72.4l1-.1-.2 4.1zM154.1 63.6l2.1 3.4-.9 .4zM156.4 82.8l-.1 .3 .3 .3v-.4v.4a.35 .35 0 0 0 .3-.5 .35 .35 0 0 0-.5-.1zM157.3 76.1a.34 .34 0 0 0 0 .6 .34 .34 0 0 0 .5-.2 .34 .34 0 0 0-.3-.4v.3v-.3zM263.5 60.7l-1.1 4 2-3.6zM237.5 62.2l3-2.8-2.3 3.4zM233.3 72.3l1 .1-.9 4zM233.4 76.4l.9 4-1 .1zM237.5 90.7l.7-.7 2.3 3.4z"/>
<path d="M146.1 61.4l-2.5 3.2 3.2-2.5zM112.4 51l3.7-1.8-3.1 2.7zM100.2 72.3h.9l-.7 4.1zM100.4 76.4l.7 4-.9 .1zM113 100.9l3.1 2.7-3.7-1.8zM141.3 57.1l-.9 4.1 1.8-3.7zM132.1 85.8l.5 4.1 1-.3zM148.1 81.7l.6 4.1 1-.3zM46.1 106.7l4.1-.5v1zM72.7 106.2l4.1 .5-4.1 .5zM246.8 62.8l1.5 3.8-.5-4z"/>
<path d="M41.1 84h1l-.5 4.1zM41.6 64.7l.5 4.1h-1z"/>
<path d="M46.7 101.5l4.1-.5v1.1zM72.7 101l4.1 .5-4.1 .6z"/>
</g>
<text font-size="6.3" x="248" y="161.8">卧安机器人</text>
<text font-size="4.9" x="247" y="177.4">XD5746-1关节模组</text>
<g font-size="4.1">
<text x="118" y="45.3">27</text>
<text x="147.3" y="45.3">6 x M3</text>
<text x="163.2" y="45.3">5</text>
<text x="225.2" y="52.6">4 x M3</text>
<text x="241.1" y="52.6">4</text>
<text x="272.6" y="52.6">38</text>
<text x="155.4" y="57.7">50</text>
<text x="100.5" y="62.1">60°</text>
<text x="105.3" y="71.8">30°</text>
<text x="152.6" y="71.2">30°</text>
<text x="231.2" y="68.6">45°</text>
<text x="83.8" y="76.5" transform="rotate(-90 83.8 76.5)">57</text>
<text x="41" y="80.6" transform="rotate(-90 41 80.6)">35</text>
<text x="153.2" y="81.2">15°</text>
<text x="231.2" y="87.1">45°</text>
<text x="100.5" y="93.6">60°</text>
<text x="59.7" y="100.9">45</text>
<text x="154.5" y="99.2">2 x</text>
<text x="166.6" y="99.2">3</text>
<text x="179.4" y="99.2">5</text>
<text x="59.4" y="106.1">46</text>
<text x="143.6" y="104.8">6XM3深5</text>
<text x="100.5" y="109.2">24.33</text>
<text x="113.1" y="109.2">0.02</text>
<text x="140.1" y="111.5">3X</text>
<text x="148.1" y="111.5">4</text>
<text x="161.9" y="111.5">3</text>
<text x="112.7" y="175.1">标记</text>
<text x="123.2" y="175.1">处数</text>
<text x="135.8" y="175.1">分区</text>
<text x="166.2" y="175.1">签名</text>
<text x="113.9" y="181.8">设计</text>
<text x="152" y="181.8">标准化</text>
<text x="196.4" y="183.8">阶段标记</text>
<text x="218.3" y="183.8">版本号</text>
<text x="231.5" y="183.8">比例</text>
<text x="114.1" y="189.1">绘图</text>
<text x="114.1" y="196.1">审核</text>
<text x="222.9" y="192.5">A</text>
<text x="232.3" y="192.5">2:3</text>
<text x="113.9" y="203.3">工艺</text>
<text x="154.2" y="202.6">批准</text>
<text x="198.4" y="202.3">共 1 张</text>
<text x="222.8" y="202.3">第 1张</text>
</g>
<g font-size="3.5">
<text x="4.2" y="153.7">借 (通) 用</text>
<text x="4.2" y="158.7">件</text>
<text x="11.2" y="158.7">登</text>
<text x="18.3" y="158.7">记</text>
<text x="5.9" y="169">底图总号</text>
<text x="8.6" y="178.9">签 字</text>
<text x="177.2" y="175.1">年 月 日</text>
<text x="8.6" y="188.8">日 期</text>
<text x="1" y="198.7">档案员</text>
<text x="14.2" y="198.7">日 期</text>
</g>
<g font-size="3.2">
<text x="148.3" y="174.6">更改文件号</text>
<text x="137.6" y="181.6">2025/7/2</text>
<text x="137.6" y="188.6">2025/7/2</text>
<text x="177.7" y="202.5">2025/7/2</text>
</g>
<g font-size="2">
<text x="39" y="74.4" transform="rotate(-90 39 74.4)">-0.005</text>
<text x="41" y="74.4" transform="rotate(-90 41 74.4)">-0.02</text>
<text x="170.6" y="97.2">+0.02</text>
<text x="171.6" y="99.2">0</text>
<text x="152.1" y="109.4">-0.025</text>
<text x="152.1" y="111.5">-0.04</text>
</g>
</svg>
